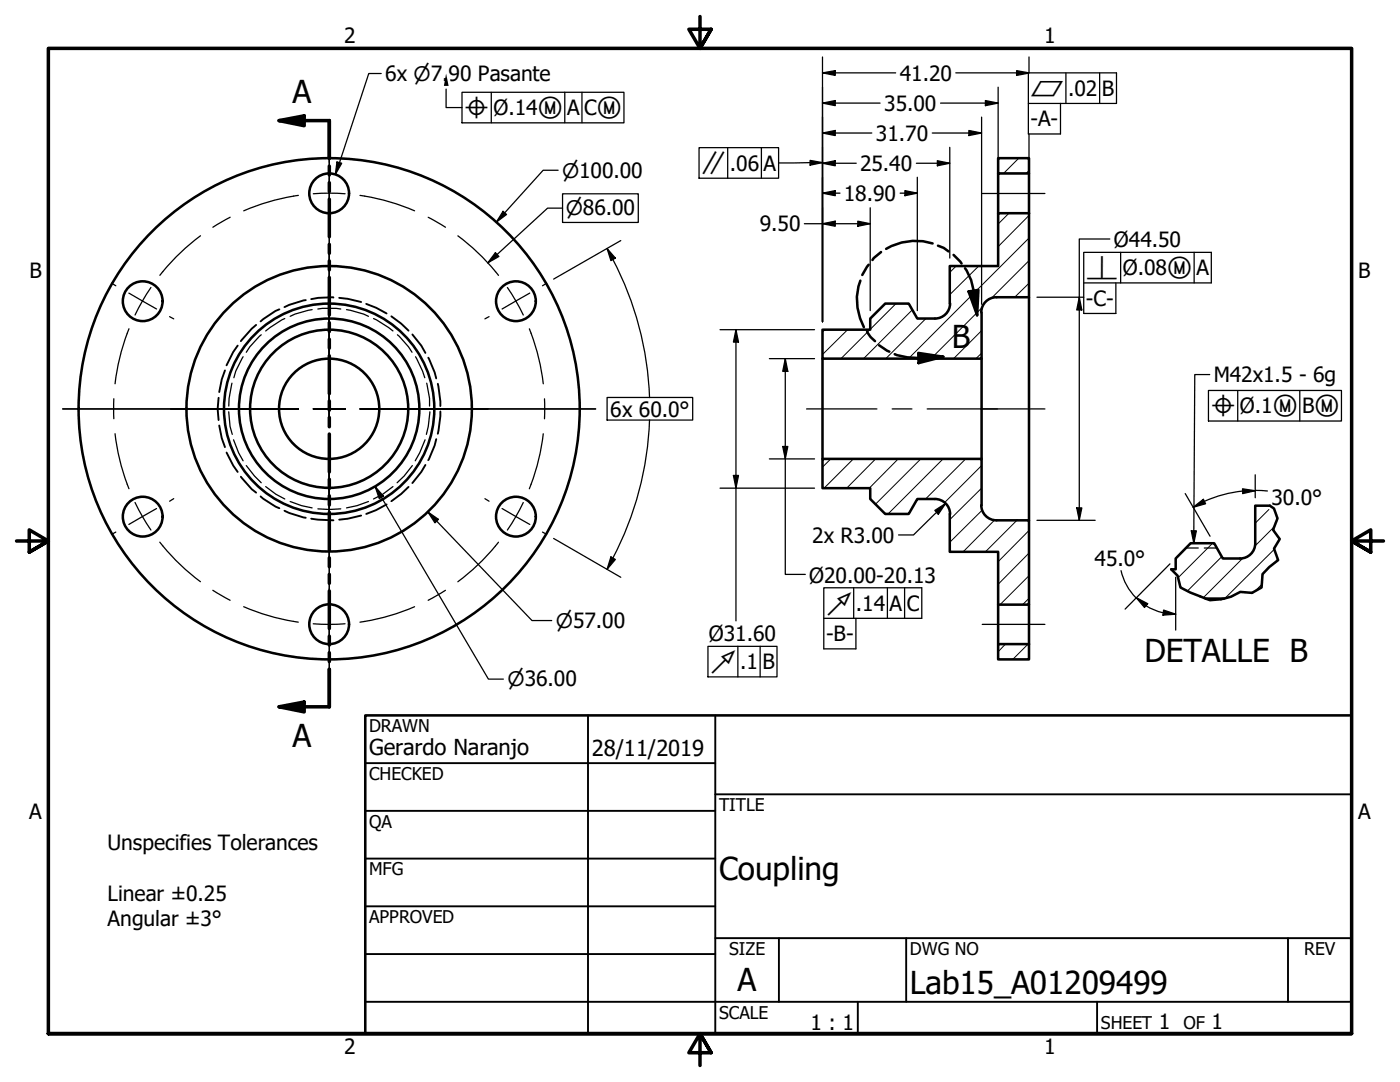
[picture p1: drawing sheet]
<svg xmlns="http://www.w3.org/2000/svg" width="279mm" height="216mm" viewBox="0 0 279 216" stroke-linecap="round" stroke-linejoin="round" font-family="sans-serif">
<!-- layer: Sombreado (ANSI) -->
<g fill="none" stroke="#000" stroke-width=".2">
<path d="M203.3 31.6l-3 3M205.4 34l-.6 .6M190.8 53.1l-1.3 1.3M195.3 53.1l-5.8 5.7M201.4 42.5l-2.2 2.2M205.4 52l-7.5 7.5M205.4 56.5l-2.9 2.8M205.4 47.5l-24.1 24.1M205.4 43l-6.2 6.2M164.7 65.8l-.6 .4M169.2 65.8l-5.1 4.9M173.6 65.8l-5.8 5.8"/>
<path d="M178.8 60.6l-5.1 5.1M182.1 61.8l-9.8 9.8M184.8 63.6l-8 8M195.9 66l-5.6 5.6M195.9 70.5l-1.1 1.1M196.1 61.3l-10.3 10.3M165.8 91.6l-1.7 1.6M170.3 91.6l-5.8 5.8M174.8 91.6l-5.8 5.8M179.3 91.6l-5.8 5.8M183.8 91.6l-9.1 9M188.2 91.6l-11 11"/>
<path d="M192.7 91.6l-8 8M195.9 97.4l-6.4 6.3M195.9 92.9l-7.4 7.4M196 101.8l-6.5 6.4M198.5 103.8l-6.3 6.3M202.9 103.8l-6.2 6.3M205.4 119.4l-1.3 1.2M205.4 114.9l-5.8 5.7M205.4 110.4l-6.2 6.2M205.4 105.9l-6.2 6.2M242 108.4l-6.9 6.9M243.8 111.1l-6.8 6.8"/>
<path d="M248.1 111.3l-7.9 8M251.8 116.6l-1.4 1.4M253.2 101.7l-2.7 2.7M254.3 109.6l-9.8 9.7M254.3 105.1l-3.9 3.9M200.7 128.5l-1.5 1.5M205.2 128.5l-3.1 3.1"/>
</g>
<!-- layer: Oculto (ANSI) -->
<g fill="none" stroke="#000" stroke-width=".38">
<path d="M61 59.9l-3.3 .9-.9 .5M66.5 59.4h-3l-1.4 .3M67.7 59.4l1.7 .2 2.7 .7M43.6 79.4l-.2 2.2 .2 2.2M44.9 73.9l-.6 1.8-.5 2.5M47.4 69l-.9 1.2-1.3 2.7M51.1 64.8l-.9 .8-2.1 2.5M55.8 61.7l-.8 .3-3 2.1M73.1 60.6l2 .8 2.1 1.1M78.1 63.1l2 1.5 1.4 1.4M82.3 66.7l1.8 2.3 .8 1.4M85.5 71.4l1.2 2.9 .4 1.2"/>
<path d="M87.4 76.6l.5 3.5v.9M43.8 84.9l.5 2.5 .6 1.8M45.2 90.3l1.3 2.6 .9 1.3M48.1 95.1l2.1 2.5 .9 .7M52 99.1l3 2 .8 .3M81.5 97.2l-1.4 1.4-2 1.4M84.9 92.8l-.8 1.4-1.8 2.2M87.1 87.6l-.4 1.3-1.2 2.9M87.9 82.1v1l-.5 3.5M56.8 101.9l.9 .5 3.3 .9M62.1 103.5l4.4 .3M72.1 102.9l-2.7 .6-1.7 .2"/>
<path d="M77.2 100.6l-2.1 1.2-2 .8"/>
</g>
<!-- layer: Oculta fina (ANSI) -->
<g fill="none" stroke="#000" stroke-width=".25">
<path d="M46.3 76.5l-.6 3v1.5M48.5 71.2l-1.4 2.8-.4 1.4M52.1 66.8l-2.3 2.4-.7 1.1M56.8 63.6l-2.9 1.7-.9 .7M62.3 61.8l-3.4 .9-1 .4M63.4 61.7l.9-.2 3.7 .2M69.2 61.8l3.4 .9 .9 .4M74.5 63.6l3 1.7 .9 .7M79.3 66.8l2.2 2.4 .7 1.1M82.9 71.2l1.4 2.8 .5 1.4M85.2 76.5l.5 3v1.5M45.7 82.2l.2 2.9 .5 1.6"/>
<path d="M46.6 87.8l1 2.6 .9 1.5M49.1 92.9l1.7 2.1 1.3 1.3M53 97.1l2.1 1.5 1.7 1M78.4 97.1l-2 1.5-1.9 1M82.3 92.9l-1.7 2.1-1.4 1.3M84.8 87.8l-1 2.6-.9 1.5M85.8 82.2l-.3 2.9-.4 1.6M57.9 100.1l2.3 .8 2.1 .4M63.4 101.5l2.3 .2 2.3-.2M73.5 100.1l-2.3 .8-2 .4M236.7 109.3h2.4M240.3 109.3h2.5"/>
</g>
<!-- layer: Visible (ANSI) -->
<g fill="none" stroke="#000" stroke-width=".51">
<path d="M199.2 34.6h6.2v-3h-6.2v10.9M205.4 34.6v7.9M205.4 42.5h-6.2v10.6h-9.7v7.5M205.4 42.5v16.8h-6.5a3 3 0 0 0-3.1 3M205.4 59.3v44.5M164.1 71.6v20M189.6 60.5a3 3 0 0 1-3 3.1M195.9 62.4v9.2h-31.8v-5.8h9.6v-2.2l3-3h4.7l1.7 3h3.5M195.9 71.6v20M186.6 99.6h-3.5l-1.7 3h-4.7l-3-3v-2.2h-9.6v-5.8h31.8v9.2M186.6 99.6a3 3 0 0 1 3 3M189.5 102.6v7.5h9.7v10.5"/>
<path d="M195.8 100.8a3 3 0 0 0 3.1 3h6.5v16.8h-6.2M240.6 119.4h3.7M247.5 111.4h-3.5l-1.7-3h-4.7l-3 3v2.2h-.9M253.4 100.9h-2.9v7.5a3 3 0 0 1-3 3M199.2 128.5h6.2v3.1h-6.2zM199.2 120.6v7.9M205.4 120.6v7.9"/>
<circle cx="65.7" cy="38.6" r="4"/>
<circle cx="28.5" cy="60.1" r="4"/>
<circle cx="103" cy="60.1" r="4"/>
<circle cx="65.7" cy="81.6" r="10"/>
<circle cx="65.7" cy="81.6" r="15.8"/>
<circle cx="65.7" cy="81.6" r="21"/>
<circle cx="65.7" cy="81.6" r="18"/>
<circle cx="65.7" cy="81.6" r="28.5"/>
<circle cx="65.7" cy="81.6" r="50"/>
<circle cx="28.5" cy="103.1" r="4"/>
<circle cx="103" cy="103.1" r="4"/>
<circle cx="65.7" cy="124.6" r="4"/>
</g>
<path d="M253.4 100.9l.9 .6 .7 1.9-.9 2.3 1.3 1.9-1.1 1.9 .8 2.3-1.8 1.4-1.3 1.4-.2 2.6-1.9 1.1-2.4-.2a11.4 11.4 0 0 1-6 1.7l-3.9-1.6-2-1-.6-2.3-1.3-1.3" fill="none" stroke="#000" stroke-width=".51"/>
<g fill="none" stroke="#000" stroke-width=".7">
<path d="M55.7 24.1l5-1v2zM55.7 24.1h10v7.5M65.7 33.1v1.8M65.7 36.4v1.8M65.7 39.8v7.4M65.7 48.8v1.7M65.7 52.1v1.7M65.7 55.4v7.5M65.7 64.4v1.8M65.7 67.7v1.8M65.7 71v7.5M65.7 80v1.9"/>
<path d="M65.7 83.3v1.9M65.7 86.6v7.6M65.7 95.6v1.9M65.7 98.9v1.9M65.7 102.2v7.6M65.7 111.3v1.8M65.7 114.6v1.8M65.7 117.9v7.5M65.7 126.9v1.8M65.7 130.2v1.8M65.7 133.5v7.5h-10M55.7 141l5-.9v1.9z"/>
</g>
<g fill="#000">
<path d="M55.7 24.1l5-1v2z" fill-rule="evenodd"/>
<path d="M55.7 141l5-.9v1.9z" fill-rule="evenodd"/>
</g>
<!-- layer: Contorno de detalle (ANSI) -->
<path d="M171.7 56a10.9 10.9 0 0 0 .7 9.3M173.4 52.8l-1.3 2.1M175.8 50.3l-1.4 1.2-.3 .4M186.1 48.6a11.5 11.5 0 0 0-9.3 1.1M187.2 49l1.1 .5 1 .7M190.3 50.9l1.6 1.7M192.6 53.5l1.2 2.4 .5 2.1 .7 4.9M193.3 58.2l2-.4-.3 5.1zM173 66.2l.7 1 .9 .9M175.5 68.9l2 1.3M178.6 70.7l2.5 .6 2.2 .1 5-.2M183.3 70.4l5 .8-5 1.3z" fill="none" stroke="#000" stroke-width=".51"/>
<g fill="#000">
<path d="M193.3 58.2l2-.4-.3 5.1z" fill-rule="evenodd"/>
<path d="M183.3 70.4l5 .8-5 1.3z" fill-rule="evenodd"/>
</g>
<!-- layer: Borde (ANSI) -->
<path d="M139.7 3.3v6.4l-2.2-3.9h4.4l-2.2 3.9 2.2-3.9M3.3 107.9h6.4l-3.9-2.2v4.5l3.9-2.3-3.9 2.3M276.1 107.9h-6.4l3.9-2.2v4.5l-3.9-2.3 3.9 2.3M9.7 206.2v-196.5h260v196.5h-260h260M141.9 210.1l-2.2-3.9 2.2 3.9h-4.4l2.2-3.9v6.4" fill="none" stroke="#000" stroke-width=".7"/>
<g fill="none" stroke="#000" stroke-width=".38">
<path d="M72.9 152.3h69.8M117.3 142.7v63.5M142.7 158.5h127M142.7 142.7v63.5M72.9 161.8h69.8M72.9 171.3h69.8M72.9 199.9h196.8M72.9 180.8h69.8M72.9 190.4h69.8M142.7 187.2h127M155.4 187.2v12.7M171.2 199.9v6.3"/>
<path d="M180.8 187.2v12.7M218.9 199.9v6.3M257 187.2v12.7"/>
</g>
<path d="M72.9 142.7h196.8v63.5h-196.8z" fill="none" stroke="#000" stroke-width=".51"/>
<!-- layer: Marca de centro (ANSI) -->
<g fill="none" stroke="#000" stroke-width=".25">
<path d="M65.7 28.4v47M22.3 56.5l.8 .5M25.7 58.5l5.5 3.2M105.7 58.5l-5.5 3.2M109.1 56.5l-.8 .5M33.8 63.2l.9 .4M65.7 78.4v6.4M97.6 63.2l-.8 .4M12.5 81.6h47.1M34.7 99.5l-.9 .5M62.5 81.6h6.4M65.7 87.8v46.9"/>
<path d="M71.9 81.6h47M96.8 99.5l.8 .5M23.1 106.2l-.8 .4M31.2 101.5l-5.5 3.1M100.2 101.5l5.5 3.1M108.3 106.2l.8 .4"/>
</g>
<!-- layer: Eje (ANSI) -->
<g fill="none" stroke="#000" stroke-width=".25">
<path d="M58.6 39.1a43 43 0 0 0-10 3M59.5 39l-.9 .1M62.5 38.7l3.2-.2 3.2 .2M71.8 39l.7 .1a43 43 0 0 1 10.2 3M196 38.6h12.5M30.1 57.4l-1.7 2.7-1.5 2.8M40 47a43 43 0 0 0-8.1 7.9M45.9 43.3l-3.4 2M85.5 43.4l3.4 1.9M91.4 47.1a43 43 0 0 1 8.1 7.8M101.3 57.4l1.6 2.7 1.5 2.8M22.7 79.6v4"/>
<path d="M25.7 65.6l-.2 .6a43 43 0 0 0-2.5 10.4M105.6 65.6l.3 .6a43 43 0 0 1 2.5 10.4M108.7 79.6v4M23 86.5a43 43 0 0 0 2.7 11M108.4 86.6a43 43 0 0 1-2.8 10.9M161 81.6h14M178.1 81.6h3.9M185 81.6h14.1M195.7 81.6h12.8M26.9 100.3l1.5 2.8 1.7 2.7M31.9 108.2l.4 .5a43 43 0 0 0 7.7 7.4M42.5 117.8l3.4 2"/>
<path d="M88.9 117.8l-3.5 2M99.5 108.2l-.4 .5a43 43 0 0 1-7.7 7.4M104.4 100.3l-1.5 2.8-1.6 2.7M48.6 121.1a43 43 0 0 0 10.9 3M62.5 124.5l3.2 .1 3.2-.1M82.7 121.1a43 43 0 0 1-10.9 3M196 124.6h12.5"/>
</g>
<g fill="none" stroke="#000" stroke-width=".25">
<path d="M76.1 14.7h-2.5l-6.7 20.1M89 17.8v3.7h3.2M92.2 18.4h32.3v6.1h-32.3zM98 18.4v6.1M112.7 18.4v6.1M116.1 18.4v6.1M212.7 14.5v6.1M219.5 14.5v6.1M67.2 32.3l1 .3-1.3 2.2zM139.5 29.5h15.9v6.1h-15.9zM145.2 29.5v6.1M152 29.5v6.1"/>
<path d="M161.7 32l2.4 .4-2.4 .6zM164.1 32.4l-8.7 .1M205.2 20.6h17.6v-6.1h-17.6v12.2h6.4v-6.1M216.3 56.5h25.4v-6.1h-25.4v12.1h6.4v-6M223.6 50.4v6.1M238.3 50.4v6.1M241.2 77.9h26.5v6.1h-26.5zM241.4 74.7h-3l-.1 33.7M247 77.9v6.1M259.4 77.9v6.1M170.4 117.3v6.1M177.1 117.3v6.1"/>
<path d="M180.5 117.3v6.1M237.7 105.9h1.1l-.5 2.5zM141.3 129h13.8v6.1h-13.8zM147.3 129v6.1M151.7 129v6.1M164.4 123.4h19.6v-6.1h-19.6v12.2h6.4v-6.1"/>
</g>
<g fill="#000">
<path d="M89 14.7l.5 2.4h-.9z" fill-rule="evenodd"/>
<path d="M67.2 32.3l1 .3-1.3 2.2z" fill-rule="evenodd"/>
<path d="M161.7 32l2.4 .4-2.4 .6z" fill-rule="evenodd"/>
<path d="M237.7 105.9h1.1l-.5 2.5z" fill-rule="evenodd"/>
</g>
<!-- layer: Cota (ANSI) -->
<g fill="none" stroke="#000" stroke-width=".25">
<path d="M164.1 14.5l2.6-.4v.9zM164.1 11.4v52.8M164.1 14.5h14.7M190.8 14.5h14.4M199.2 17.4v21.1M205.4 11.4v3.1l-2.5-.4v.9l2.3-.4M111.4 34h-3l-9.3 10.3M112.3 38.7h15.1v5.7h-15.1zM164.1 38.5l2.6-.5v1.1zM164.1 32.6l2.6-.5v1zM164.1 26.5l2.6-.5v1.1zM164.1 20.6l2.6-.5v1z"/>
<path d="M164.1 38.5h3.5M164.1 32.6h6.8M164.1 26.5h9.9M164.1 20.6h11.5M179.6 38.5h3.5M180.6 38l2.5 .5-2.5 .6zM182.9 32.6h6.6M183.1 35.4v26.6M186.1 26.5h9.8M187.1 32.1l2.4 .5-2.4 .5zM187.7 20.6h11.5M189.5 29.4v22.1"/>
<path d="M193.4 26l2.5 .5-2.5 .6zM195.9 23.4v37.3M196.7 20.1l2.5 .5-2.5 .5zM199.2 38.7v2.3M205.4 26.7v11.8M205.4 38.7v2.3M98.9 50.4l.7 .8-2.3 1.3zM100.4 42.2l.7 .6-2 1.5zM112.3 41.5h-3l-12 11M121.2 49.6l1.6 1.9-.9 .5zM121.2 49.6l1.2 2.2M122.3 51.8a64 64 0 0 1 7.3 27.5"/>
<path d="M123.9 48l-13.4 7.7M160.5 44.6h13.2M164.1 44.6l2.6-.5v1zM171.2 44.1l2.5 .5-2.5 .5zM173.7 41.5v20.5M206.9 59.3h9.4M215.4 59.3l.5 2.5h-1zM221.5 47.7h-6.1v56.1M121.2 79.3h17v4.5h-17zM143.7 65.8h18.9M146.9 65.8l.5 2.5h-1zM146.9 65.8v58.1"/>
<path d="M153.5 71.6h9.1M156.7 71.6l.5 2.5h-1zM156.7 71.6v43h4M74.9 97.1l1.6 1.9-.8 .5zM74.9 97.1l22.6 38.4h3M129.6 83.8a64 64 0 0 1-7.3 27.6M143.7 97.4h18.9M146.4 94.9h1l-.5 2.5zM153.5 91.6h9.1M156.2 89.1h1l-.5 2.5zM236.5 98.5l5 8.5M248 97.5l2.5 .4-2.5 .6z"/>
<path d="M248 98a24.8 24.8 0 0 0-7.6 2M250.5 97.9l-2.5 .1M250.5 94.7v4.6M250.5 97.9l2.4 .1M85.4 102.2l2.1 1.4-.7 .7zM85.4 102.2l20.8 21.6h3.9M110.5 107.4l13.4 7.8M121.9 111.1l.9 .5-1.6 2zM122.4 111.4l-1.2 2.2M186.6 101.9l2.1-1.4-1.4 2.1zM188.7 100.5l-6.4 6.2h-3M206.9 103.8h11.7"/>
<path d="M214.9 101.3h1l-.5 2.5zM223.7 113.9a11.1 11.1 0 0 0 3 5.4M226.8 119.3l2.2 1.2-.6 .7zM226.8 119.3l1.9 1.5M233.5 112.5l-9 9M234.6 115.2v10.5M238.1 101.2l2.1-1.6 .4 .9zM240.3 100.1l-2.2 1.1M228.7 120.9l1.6 .8 1.8 .6M232.2 122.2l2.4 .4M232.2 121.7l2.4 .9-2.5 .1z"/>
</g>
<g fill="#000">
<path d="M164.1 14.5l2.6-.4v.9z" fill-rule="evenodd"/>
<path d="M202.9 14.1l2.5 .4-2.5 .5z" fill-rule="evenodd"/>
<path d="M164.1 38.5l2.6-.5v1.1z" fill-rule="evenodd"/>
<path d="M164.1 32.6l2.6-.5v1z" fill-rule="evenodd"/>
<path d="M164.1 26.5l2.6-.5v1.1z" fill-rule="evenodd"/>
<path d="M164.1 20.6l2.6-.5v1z" fill-rule="evenodd"/>
<path d="M180.6 38l2.5 .5-2.5 .6z" fill-rule="evenodd"/>
<path d="M187.1 32.1l2.4 .5-2.4 .5z" fill-rule="evenodd"/>
<path d="M193.4 26l2.5 .5-2.5 .6z" fill-rule="evenodd"/>
<path d="M196.7 20.1l2.5 .5-2.5 .5z" fill-rule="evenodd"/>
<path d="M98.9 50.4l.7 .8-2.3 1.3z" fill-rule="evenodd"/>
<path d="M100.4 42.2l.7 .6-2 1.5z" fill-rule="evenodd"/>
<path d="M121.2 49.6l1.6 1.9-.9 .5z" fill-rule="evenodd"/>
<path d="M164.1 44.6l2.6-.5v1z" fill-rule="evenodd"/>
<path d="M171.2 44.1l2.5 .5-2.5 .5z" fill-rule="evenodd"/>
<path d="M146.9 65.8l.5 2.5h-1z" fill-rule="evenodd"/>
<path d="M156.7 71.6l.5 2.5h-1z" fill-rule="evenodd"/>
<path d="M215.4 59.3l.5 2.5h-1z" fill-rule="evenodd"/>
<path d="M74.9 97.1l1.6 1.9-.8 .5z" fill-rule="evenodd"/>
<path d="M146.4 94.9h1l-.5 2.5z" fill-rule="evenodd"/>
<path d="M156.2 89.1h1l-.5 2.5z" fill-rule="evenodd"/>
<path d="M238.1 101.2l2.1-1.6 .4 .9z" fill-rule="evenodd"/>
<path d="M248 97.5l2.5 .4-2.5 .6z" fill-rule="evenodd"/>
<path d="M85.4 102.2l2.1 1.4-.7 .7z" fill-rule="evenodd"/>
<path d="M121.9 111.1l.9 .5-1.6 2z" fill-rule="evenodd"/>
<path d="M186.6 101.9l2.1-1.4-1.4 2.1z" fill-rule="evenodd"/>
<path d="M214.9 101.3h1l-.5 2.5z" fill-rule="evenodd"/>
<path d="M226.8 119.3l2.2 1.2-.6 .7z" fill-rule="evenodd"/>
<path d="M232.2 121.7l2.4 .9-2.5 .1z" fill-rule="evenodd"/>
</g>
<g font-size="6.3">
<text x="58.4" y="20.6">A</text>
<text x="189.9" y="69.5">B</text>
<text x="228.4" y="132.1">DETALLE B</text>
<text x="58.4" y="149.1">A</text>
<text x="143.5" y="175.6">Coupling</text>
<text x="147.2" y="197.7">A</text>
<text x="181.6" y="198.2">Lab15_A01209499</text>
</g>
<g font-size="4.4">
<text x="73.7" y="150.6">Gerardo Naranjo</text>
<text x="118.1" y="150.8">28/11/2019</text>
</g>
<g font-size="4.2">
<text x="68.7" y="8.6">2</text>
<text x="208.4" y="8.6">1</text>
<text x="76.9" y="16.2">6x ⌀7.90 Pasante</text>
<text x="179.6" y="16.1">41.20</text>
<text x="98.5" y="23">Ø.14Ⓜ</text>
<text x="113.2" y="23">A</text>
<text x="116.6" y="23">CⓂ</text>
<text x="176.5" y="22.1">35.00</text>
<text x="213.2" y="19.1">.02</text>
<text x="219.9" y="19.1">B</text>
<text x="174.8" y="28.1">31.70</text>
<text x="205.7" y="25.2">-A-</text>
<text x="145.7" y="34">.06</text>
<text x="152.4" y="34">A</text>
<text x="171.6" y="34.1">25.40</text>
<text x="168.4" y="40.1">18.90</text>
<text x="151.6" y="46.2">9.50</text>
<text x="222.3" y="49.3">Ø44.50</text>
<text x="5.9" y="55.5">B</text>
<text x="224.1" y="54.9">Ø.08Ⓜ</text>
<text x="238.8" y="54.9">A</text>
<text x="271.1" y="55.5">B</text>
<text x="216.7" y="61">-C-</text>
<text x="242.3" y="76.3">M42x1.5 - 6g</text>
<text x="121.8" y="83.1">6x 60.0°</text>
<text x="247.5" y="82.5">Ø.1Ⓜ</text>
<text x="259.8" y="82.5">BⓂ</text>
<text x="253.7" y="100.8">30.0°</text>
<text x="162.1" y="108.3">2x R3.00</text>
<text x="218.4" y="113">45.0°</text>
<text x="161.5" y="116.3">Ø20.00-20.13</text>
<text x="170.8" y="121.9">.14</text>
<text x="177.5" y="121.9">A</text>
<text x="181" y="121.9">C</text>
<text x="141.5" y="128">Ø31.60</text>
<text x="164.8" y="128">-B-</text>
<text x="147.7" y="133.5">.1</text>
<text x="152.1" y="133.5">B</text>
<text x="5.8" y="163.4">A</text>
<text x="271" y="163.4">A</text>
<text x="21.5" y="169.7">Unspecifies Tolerances</text>
<text x="21.5" y="179.7">Linear ±0.25</text>
<text x="21.5" y="184.7">Angular ±3°</text>
<text x="161.7" y="205.5">1 : 1</text>
<text x="231.3" y="205.4">1</text>
<text x="241.8" y="205.4">1</text>
<text x="68.7" y="210.3">2</text>
<text x="208.4" y="210.3">1</text>
</g>
<g font-size="4">
<text x="92.6" y="23.6">⌖</text>
<text x="205.7" y="19.1">⏥</text>
<text x="112.2" y="35.4">⌀100.00</text>
<text x="140" y="34.7">∥</text>
<text x="112.9" y="43">⌀86.00</text>
<text x="216.7" y="55.6">⟂</text>
<text x="241.6" y="83.1">⌖</text>
<text x="110.9" y="125.3">⌀57.00</text>
<text x="164.8" y="122.6">↗</text>
<text x="101.3" y="137">⌀36.00</text>
<text x="141.7" y="134.2">↗</text>
</g>
<g font-size="3.5">
<text x="73.7" y="146">DRAWN</text>
<text x="73.7" y="155.6">CHECKED</text>
<text x="143.5" y="161.8">TITLE</text>
<text x="73.7" y="165.2">QA</text>
<text x="73.7" y="174.7">MFG</text>
<text x="73.7" y="184.2">APPROVED</text>
<text x="145.5" y="190.6">SIZE</text>
<text x="181.6" y="190.6">DWG NO</text>
<text x="260.3" y="190.5">REV</text>
<text x="143.5" y="203.3">SCALE</text>
<text x="219.7" y="205.4">SHEET</text>
<text x="236.2" y="205.4">OF</text>
</g>
</svg>
